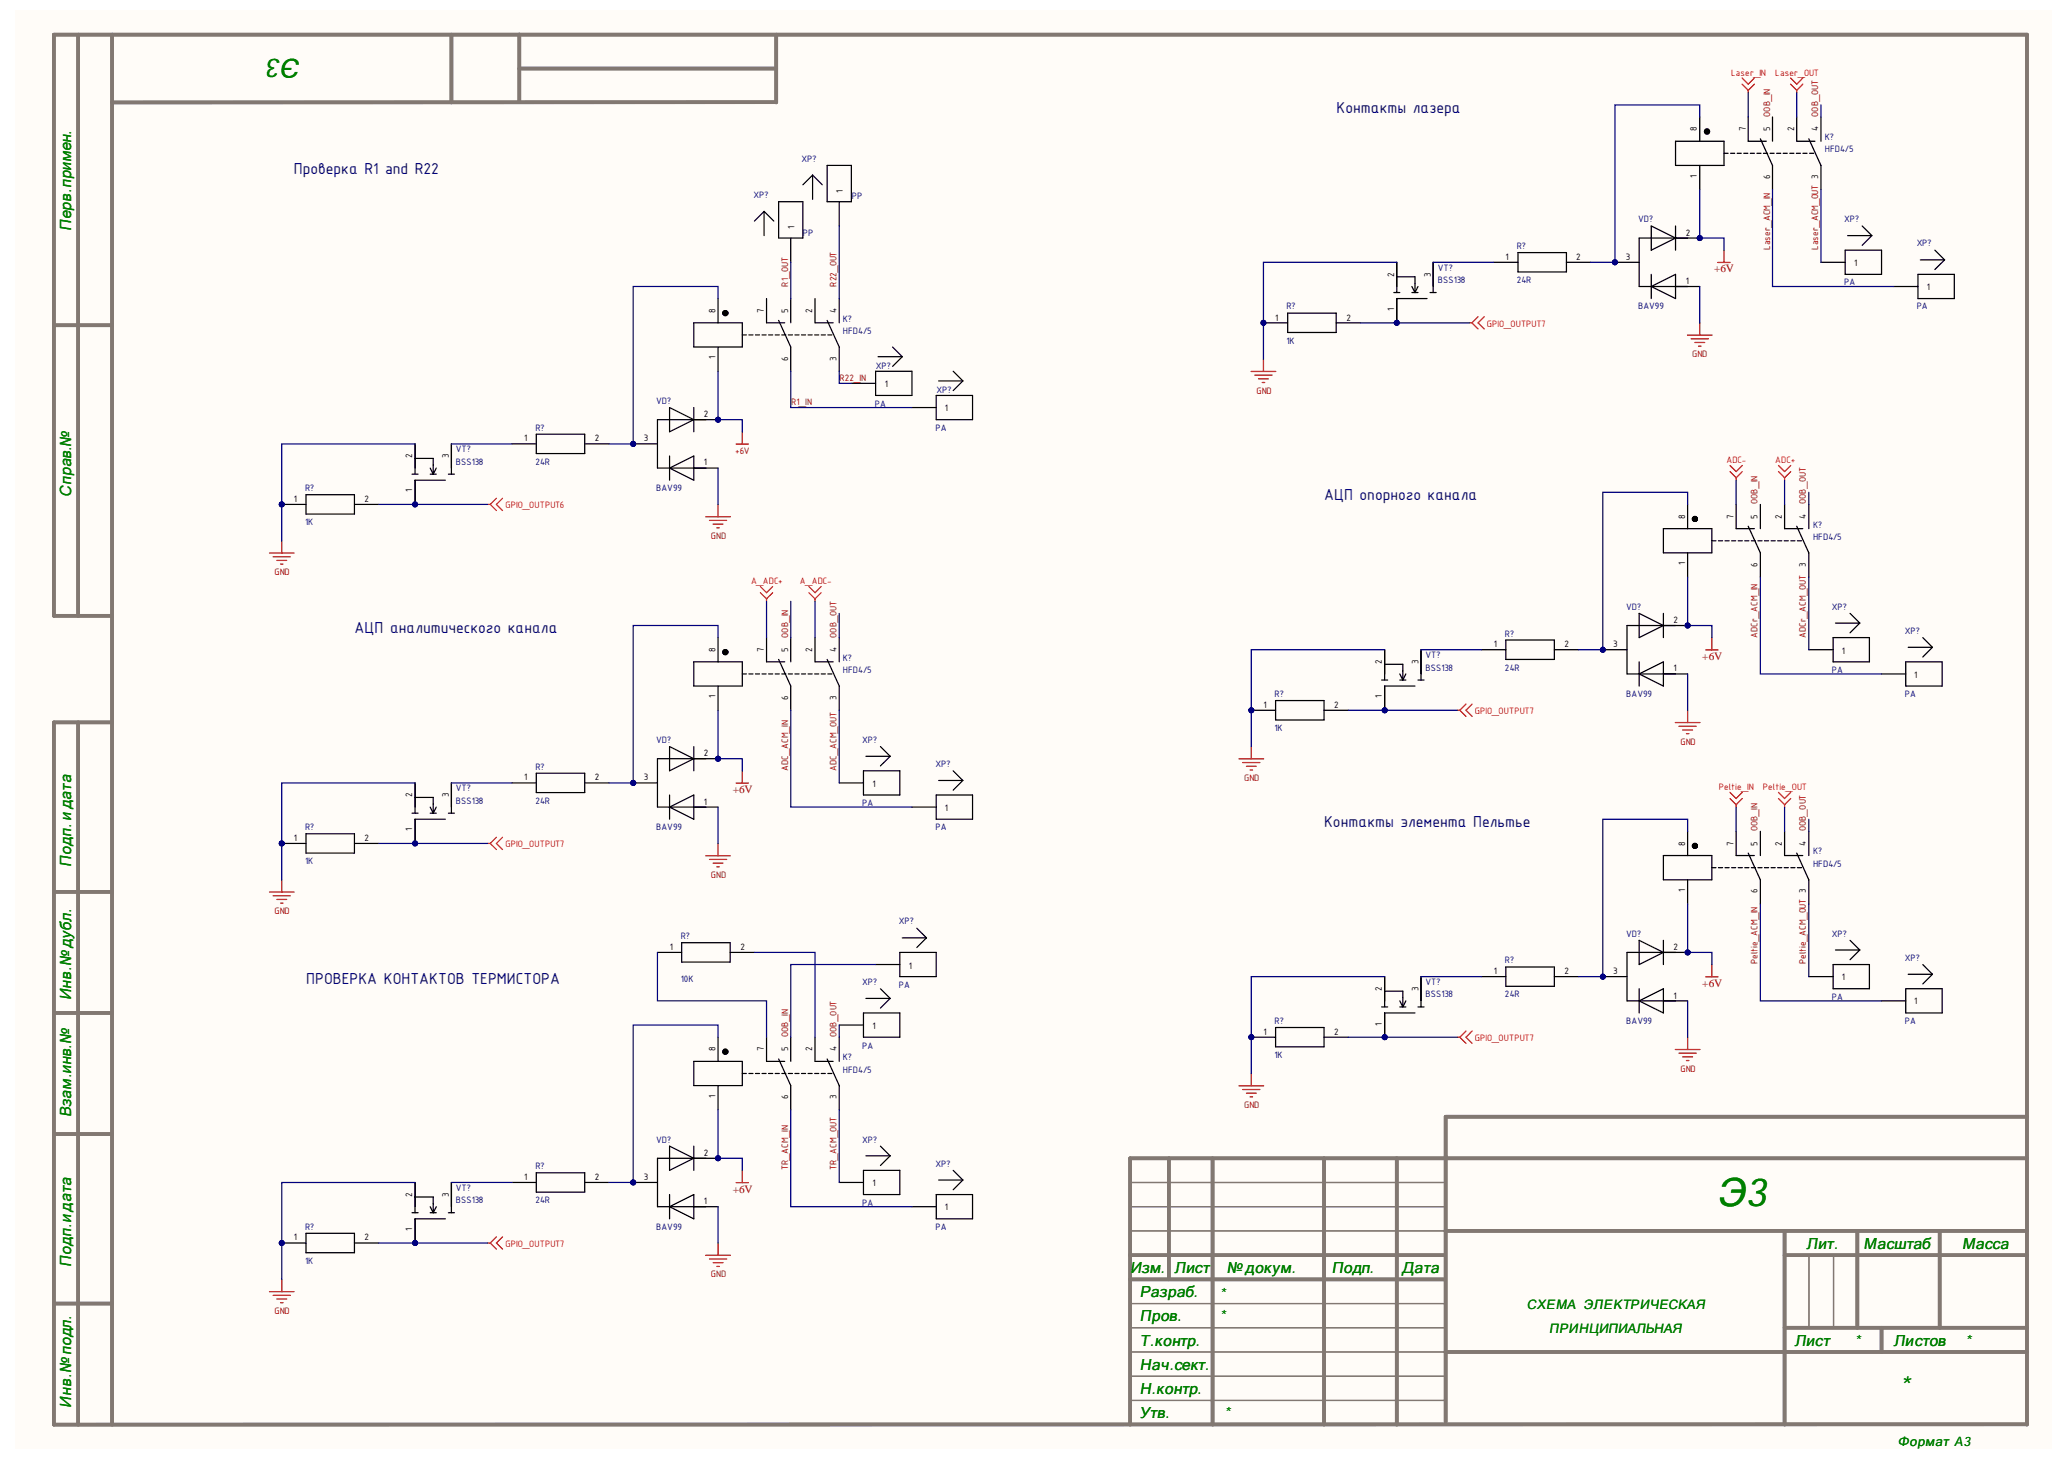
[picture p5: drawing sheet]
<svg xmlns="http://www.w3.org/2000/svg" width="297mm" height="210mm" viewBox="0 0 297 210" stroke-linecap="round" stroke-linejoin="round" font-family="sans-serif">
<g fill="#fffcf8">
<path d="M2.2 1.5h292.3v206.5h-292.3z" fill-rule="evenodd"/>
<path d="M2.2 1.5h292.3v206.5h-292.3z" fill-rule="evenodd"/>
</g>
<g fill="none" stroke="#827872" stroke-width=".53">
<path d="M11.2 5v83.4M16.1 5v199.5M64.8 5v9.7M74.6 5v9.7M74.6 9.8h36.8M111.4 14.7h-95.3M111.4 5v9.7M7.7 46.7h8.4M16.1 88.4h-8.4v-83.4h283.3v199.5M11.2 103.7v100.8M16.1 103.7h-8.4v100.8h283.3M7.7 128h8.4"/>
<path d="M7.7 145.4h8.4M7.7 162.8h8.4M167.8 166.3v17.4M174.1 166.3v38.2M190.1 166.3v38.2M200.5 166.3v38.2M207.5 176.7h83.5M256.2 176.7v27.8M266.6 176.7v13.9M278.5 176.7v13.9M291 160.3h-83.4v43.8M291 166.3h-128.8v38.2"/>
<path d="M7.7 187.2h8.4M162.2 183.7h45.3M162.2 180.2h45.3M207.5 194.1h83.5M256.2 180.2h34.8M256.2 190.6h34.8M270.1 190.6v3.5"/>
</g>
<path d="M162.2 176.7h45.3M162.2 169.8h45.3M162.2 173.2h45.3M162.2 197.6h45.3M162.2 190.6h45.3M162.2 194.1h45.3M162.2 187.2h45.3M259.7 180.2v10.4M263.2 180.2v10.4M162.2 201.1h45.3" fill="none" stroke="#827872" stroke-width=".18"/>
<g fill="none" stroke="#000" stroke-width=".17">
<path d="M96.1 58.5l3.5 1.8-3.5 1.7zM99.6 46.3h7v3.5h-7zM99.6 58.5v3.5M103.1 42.9v3.4M103.1 49.8v3.5M106.6 48.1h.6M107.5 48.1h.6M108.5 48.1h.5M109.4 48.1h.6M110 42.9v3.4h2.7M110.3 48.1h.6M111.3 48.1h.6"/>
<path d="M111.8 46l1.7 3.8M113.5 42.9v3.4M115.1 48.1h.6M116 48.1h.6M117 48.1h.5M117 42.9v3.4h2.6M117.9 48.1h.6M118.7 46l1.8 3.8v3.5M118.8 48.1h.6M120.5 42.9v3.4M59.6 68.9h4.3M59.6 63.7v4.4"/>
<path d="M59.6 65.8h2.6v2.3M61.8 68.1h.8M61.8 67.2l.4 .9M62.6 67.2l-.4 .9M64.4 68.1h.8M64.8 63.7v4.4M90.9 63.7h3.5M96.1 67.2l3.5-1.7v3.4zM96.1 65.5v3.4M103.1 60.3h-8.7v6.9h8.7"/>
</g>
<circle cx="104.1" cy="45" r=".18" fill="none" stroke="#000" stroke-width=".53"/>
<circle cx="40.4" cy="72.4" r=".35" fill="#000080"/>
<circle cx="40.4" cy="72.4" r=".35" fill="none" stroke="#000080" stroke-width=".14"/>
<path d="M40.4 72.4h3.5M43.9 71h7v2.8h-7z" fill="none" stroke="#000" stroke-width=".17"/>
<circle cx="40.4" cy="72.4" r=".35" fill="#000080"/>
<circle cx="40.4" cy="72.4" r=".35" fill="none" stroke="#000080" stroke-width=".14"/>
<g fill="none" stroke="#000" stroke-width=".17">
<path d="M50.9 72.4h3.5M73.5 63.7h3.5M77 62.3h7v2.8h-7zM84 63.7h3.4M99.6 95h7v3.5h-7zM103.1 91.5v3.5M103.1 98.5v3.5M106.6 96.8h.6M107.5 96.8h.6M108.5 96.8h.5M109.4 96.8h.6M110 91.5v3.5h2.7"/>
<path d="M110.3 96.8h.6M111.3 96.8h.6M111.8 94.7l1.7 3.8M113.5 91.5v3.5M115.1 96.8h.6M116 96.8h.6M117 96.8h.5M117 91.5v3.5h2.6M117.9 96.8h.6M118.7 94.7l1.8 3.8v3.5M118.8 96.8h.6M120.5 91.5v3.5"/>
<path d="M59.6 117.6h4.3M59.6 112.4v4.3M59.6 114.5h2.6v2.2M61.8 116.7h.8M61.8 115.9l.4 .8M62.6 115.9l-.4 .8M64.4 116.7h.8M64.8 112.4v4.3M90.9 112.4h3.5M96.1 115.9l3.5-1.8v3.5zM96.1 107.2l3.5 1.7-3.5 1.8zM96.1 114.1v3.5"/>
<path d="M99.6 107.2v3.5M103.1 108.9h-8.7v7h8.7"/>
</g>
<path d="M38.7 79.4h3.5M39.2 79.9h2.5M40.4 77.6v1.8M101.3 74.2h3.6M101.9 74.7h2.4M102.4 75.2h1.4M102.9 75.8h.4M103.1 72.4v1.8M39.7 80.5h1.5M40.3 81h.3" fill="none" stroke="#800000" stroke-width=".17"/>
<circle cx="104.1" cy="93.6" r=".18" fill="none" stroke="#000" stroke-width=".53"/>
<circle cx="40.4" cy="121.1" r=".35" fill="#000080"/>
<circle cx="40.4" cy="121.1" r=".35" fill="none" stroke="#000080" stroke-width=".14"/>
<path d="M43.9 119.7h7v2.8h-7zM40.4 121.1h3.5" fill="none" stroke="#000" stroke-width=".17"/>
<circle cx="40.4" cy="121.1" r=".35" fill="#000080"/>
<circle cx="40.4" cy="121.1" r=".35" fill="none" stroke="#000080" stroke-width=".14"/>
<g fill="none" stroke="#000" stroke-width=".17">
<path d="M109.7 30.4l1.4 1.3M109.7 30.4l-1.4 1.3M109.7 30.4v3.4M111.8 29h3.5v5.2h-3.5zM113.5 34.2v3.5M116.7 25.1l1.4 1.4M116.7 25.1l-1.4 1.4M116.7 25.1v3.5M118.7 23.7h3.5v5.3h-3.5zM120.5 29v3.4M122.2 55h3.5M125.7 53.3h5.2v3.5h-5.2z"/>
<path d="M126.1 51.2h3.4M128.1 49.8l1.4 1.4M129.5 51.2l-1.4 1.4M130.9 58.5h3.5M134.4 56.8h5.2v3.5h-5.2zM134.8 54.7h3.4M136.8 53.3l1.4 1.4M138.2 54.7l-1.4 1.4M73.5 112.4h3.5M77 111h7v2.8h-7zM84 112.4h3.4M120.5 112.4h3.5"/>
<path d="M124 110.7h5.2v3.4h-5.2zM124.3 108.6h3.5M126.4 107.2l1.4 1.4M127.8 108.6l-1.4 1.4M130.9 115.9h3.5M134.4 114.1h5.2v3.5h-5.2zM134.8 112.1h3.4M136.8 110.7l1.4 1.4M138.2 112.1l-1.4 1.3M50.9 121.1h3.5M99.6 152.4h7v3.5h-7zM103.1 148.9v3.5"/>
<path d="M103.1 155.9v3.4M106.6 154.1h.6M107.5 154.1h.6M108.5 154.1h.5M109.4 154.1h.6M110 148.9v3.5h2.7M110.3 154.1h.6M111.3 154.1h.6M111.8 152l1.7 3.9M113.5 148.9v3.5M115.1 154.1h.6M116 154.1h.6"/>
<path d="M117 154.1h.5M117 148.9v3.5h2.6M117.9 154.1h.6M118.7 152l1.8 3.9v3.4M118.8 154.1h.6M120.5 148.9v3.5"/>
</g>
<g fill="none" stroke="#800000" stroke-width=".17">
<path d="M105.7 63.8h1.8M106.6 62v1.8M105.7 112.4h1.8M106.6 110.7v1.7M38.7 128.1h3.5M39.2 128.6h2.5M39.7 129.1h1.5M40.3 129.7h.3M40.4 126.3v1.8M101.3 122.9h3.6M101.9 123.4h2.4M102.4 123.9h1.4"/>
<path d="M102.9 124.5h.4M103.1 121.1v1.8"/>
</g>
<path d="M70 72.4h.4M70.4 72.4l.9 .9M71.3 71.5l-.9 .9M72.1 71.5l-.8 .9 .8 .9M70 121.1h.4M70.4 121.1l.9 .9M71.3 120.2l-.9 .9M72.1 120.2l-.8 .9 .8 .9" fill="none" stroke="#f00" stroke-width=".17"/>
<circle cx="104.1" cy="151" r=".18" fill="none" stroke="#000" stroke-width=".53"/>
<circle cx="103.1" cy="166.3" r=".35" fill="#000080"/>
<circle cx="103.1" cy="166.3" r=".35" fill="none" stroke="#000080" stroke-width=".14"/>
<circle cx="90.9" cy="169.8" r=".35" fill="#000080"/>
<circle cx="90.9" cy="169.8" r=".35" fill="none" stroke="#000080" stroke-width=".14"/>
<path d="M94.4 166.3v6.9h8.7M96.1 173.2l3.5-1.7v3.5zM96.1 171.5v3.5" fill="none" stroke="#000" stroke-width=".18"/>
<path d="M94.4 166.3h8.7M96.1 164.6l3.5 1.7-3.5 1.7zM99.6 164.6v3.4" fill="none" stroke="#000" stroke-width=".17"/>
<circle cx="103.1" cy="166.3" r=".35" fill="#000080"/>
<circle cx="103.1" cy="166.3" r=".35" fill="none" stroke="#000080" stroke-width=".14"/>
<path d="M90.9 169.8h3.5" fill="none" stroke="#000" stroke-width=".17"/>
<circle cx="90.9" cy="169.8" r=".35" fill="#000080"/>
<circle cx="90.9" cy="169.8" r=".35" fill="none" stroke="#000080" stroke-width=".14"/>
<g fill="none" stroke="#000" stroke-width=".18">
<path d="M244 16.8v3.5M251 16.8v3.5h2.6M252.7 19.9l1.8 3.9M254.5 16.8v3.5M258 16.8v3.5h2.6M259.7 19.9l1.7 3.9v3.4M261.4 16.8v3.5M240.6 20.3h6.9v3.5h-6.9zM244 23.8v3.4M247.5 22h.6M248.4 22h.6M249.4 22h.6"/>
<path d="M250.3 22h.6M251.3 22h.6M252.2 22h.6M256 22h.6M257 22h.5M257.9 22h.6M258.8 22h.6M259.8 22h.6M40.5 178.5h3.4M43.9 177.1h7v2.8h-7zM50.9 178.5h3.5M59.6 175h4.3"/>
<path d="M59.6 169.8v4.3M61.8 174.1h.8M61.8 173.2l.4 .9M62.2 171.9v2.2M62.6 173.2l-.4 .9M64.4 174.1h.8M64.8 169.8v4.3M130.9 173.2h3.5M134.4 171.5v3.5h5.2v-3.5"/>
</g>
<g fill="none" stroke="#000" stroke-width=".17">
<path d="M94.4 136.7h3.5M97.9 135.4h6.9v2.7h-6.9zM104.8 136.7h3.5M125.7 138.5h3.5M129.2 136.7h5.2v3.5h-5.2zM129.5 134.7h3.5M131.6 133.3l1.4 1.4M133 134.7l-1.4 1.3M120.5 147.2h3.5M124 145.4h5.2v3.5h-5.2zM124.3 143.3h3.5M126.4 142l1.4 1.3"/>
<path d="M127.8 143.3l-1.4 1.4M59.6 171.9h2.6M73.5 169.8h3.5M77 168.4h7v2.8h-7zM84 169.8h3.4M120.5 169.8h3.5M124 168h5.2v3.5h-5.2zM124.3 165.9h3.5M126.4 164.6l1.4 1.3M127.8 165.9l-1.4 1.4M134.4 171.5h5.2M134.8 169.4h3.4"/>
<path d="M136.8 168l1.4 1.4M138.2 169.4l-1.4 1.4"/>
</g>
<path d="M103.1 178.5v1.7M38.7 185.4h3.5M39.2 186h2.5M39.7 186.5h1.5M40.3 187h.3M40.5 183.7v1.7M101.3 180.2h3.6M101.9 180.8h2.4M102.4 181.3h1.4M102.9 181.8h.4" fill="none" stroke="#800000" stroke-width=".18"/>
<path d="M70 178.5h.4M70.4 178.5l.9 .8M71.3 177.6l-.9 .9M72.2 177.6l-.9 .9 .9 .8" fill="none" stroke="#f00" stroke-width=".18"/>
<path d="M105.7 169.8h1.8M106.6 168v1.8" fill="none" stroke="#800000" stroke-width=".17"/>
<g fill="none" stroke="#000" stroke-width=".53">
<path d="M244.9 18.8h.3v.2h-.3z"/>
<circle cx="245.1" cy="18.9" r=".18"/>
</g>
<circle cx="244" cy="34.2" r=".35" fill="#000080"/>
<circle cx="244" cy="34.2" r=".35" fill="none" stroke="#000080" stroke-width=".14"/>
<path d="M237.1 32.4l3.5 1.8-3.5 1.7zM237.1 39.4v3.5M240.6 32.4v3.5M244 34.2h-8.7v6.9h8.7M237.1 41.1l3.5-1.7v3.5z" fill="none" stroke="#000" stroke-width=".18"/>
<circle cx="244" cy="34.2" r=".35" fill="#000080"/>
<circle cx="244" cy="34.2" r=".35" fill="none" stroke="#000080" stroke-width=".14"/>
<g fill="none" stroke="#000" stroke-width=".18">
<path d="M200.5 37.7v4.3M200.5 39.7h2.6v2.3M205.8 37.7v4.3M214.5 37.7h3.4M217.9 36.3h7v2.7h-7zM224.9 37.7h3.5M231.9 37.7h3.4M261.4 37.7h3.5M264.9 35.9h5.2v3.5h-5.2zM265.3 33.8h3.4M267.3 32.4l1.4 1.4M268.7 33.8l-1.4 1.4"/>
<path d="M275.3 39.4h5.3v3.5h-5.3zM275.7 37.3h3.5M277.8 35.9l1.4 1.4M279.2 37.3l-1.4 1.4M181.4 46.4h3.5M184.9 45h6.9v2.7h-6.9zM191.8 46.4h3.5M200.5 42.9h4.4M202.7 42h.9M202.7 41.1l.4 .9M203.6 41.1l-.5 .9M205.3 42h.9"/>
<path d="M271.9 41.1h3.4M238.8 75.9h7v3.5h-7zM242.3 72.4v3.5M242.3 79.4v3.4M245.8 77.6h.6M246.7 77.6h.6M247.7 77.6h.5M248.6 77.6h.6M249.3 72.4v3.5h2.6M249.5 77.6h.6M250.5 77.6h.6M251 75.6l1.7 3.8"/>
<path d="M252.7 72.4v3.5M254.3 77.6h.6M255.2 77.6h.6M256.2 77.6h.5M256.2 72.4v3.5h2.6M257.1 77.6h.6M258 75.6l1.7 3.8v3.4M258 77.6h.6M259.7 72.4v3.5"/>
</g>
<path d="M246.6 37.7h1.8M247.5 35.9v1.8M179.6 53.3h3.6M180.2 53.9h2.4M180.7 54.4h1.4M181.2 54.9h.4M181.4 51.6v1.7M242.3 48.1h3.5M242.8 48.6h2.5M243.3 49.2h1.4M243.8 49.7h.4M244 46.4v1.7" fill="none" stroke="#800000" stroke-width=".18"/>
<g fill="none" stroke="#f00" stroke-width=".18">
<path d="M250.1 11.2l.9 .9 .9-.9M250.1 12.1l.9 .9M251 13v.3M251.9 12.1l-.9 .9M257.1 11.2l.9 .9 .8-.9M257.1 12.1l.9 .9M258 13v.3M258.8 12.1l-.8 .9M211 46.4h.3M211.3 46.4l.9 .8M212.2 45.5l-.9 .9M213.1 45.5l-.9 .9 .9 .8"/>
<path d="M248.4 113.8l.9 .8 .8-.8M248.4 114.6l.9 .9M249.3 115.5v.4M250.1 114.6l-.8 .9M255.3 113.8l.9 .8 .9-.8M255.3 114.6l.9 .9M256.2 115.5v.4M257.1 114.6l-.9 .9"/>
</g>
<circle cx="243.3" cy="74.5" r=".18" fill="none" stroke="#000" stroke-width=".53"/>
<circle cx="230.1" cy="93.3" r=".35" fill="#000080"/>
<circle cx="230.1" cy="93.3" r=".35" fill="none" stroke="#000080" stroke-width=".14"/>
<path d="M230.1 93.3h3.5M235.3 96.8l3.5-1.8v3.5zM235.3 88.1l3.5 1.7-3.5 1.7zM235.3 95v3.5M238.8 88.1v3.4M242.3 89.8h-8.7v7h8.7" fill="none" stroke="#000" stroke-width=".18"/>
<circle cx="230.1" cy="93.3" r=".35" fill="#000080"/>
<circle cx="230.1" cy="93.3" r=".35" fill="none" stroke="#000080" stroke-width=".14"/>
<g fill="none" stroke="#000" stroke-width=".18">
<path d="M198.8 98.5h4.3M198.8 93.3v4.3M198.8 95.4h2.6v2.2M201 97.6h.8M201 96.8l.4 .8M201.8 96.8l-.4 .8M203.6 97.6h.8M204 93.3v4.3M212.7 93.3h3.5M216.2 91.9h7v2.8h-7zM223.2 93.3h3.4M259.7 93.3h3.5"/>
<path d="M263.2 91.5h5.2v3.5h-5.2zM263.5 89.5h3.5M265.6 88.1l1.4 1.4M267 89.5l-1.4 1.4M270.1 96.8h3.5M273.6 95h5.2v3.5h-5.2zM274 92.9h3.4M276 91.5l1.4 1.4M277.4 92.9l-1.4 1.4M179.6 102h3.5M183.1 100.6h7v2.8h-7zM190.1 102h3.5"/>
<path d="M242.3 119.4v3.4M249.3 119.4v3.4h2.6M252.7 119.4v3.4M256.2 119.4v3.4h2.6M259.7 119.4v3.4M235.3 135l3.5 1.7-3.5 1.8zM238.8 122.8h7v3.5h-7zM238.8 135v3.5M242.3 126.3v3.5M242.3 136.7h-8.7v7h8.7M245.8 124.6h.6M246.7 124.6h.6"/>
<path d="M247.7 124.6h.5M248.6 124.6h.6M249.5 124.6h.6M250.5 124.6h.6M251 122.5l1.7 3.8M254.3 124.6h.6M255.2 124.6h.6M256.2 124.6h.5M257.1 124.6h.6M258 122.5l1.7 3.8v3.5M258 124.6h.6M198.8 140.2v4.4"/>
<path d="M198.8 142.3h2.6v2.3M198.8 145.4h4.3M201 144.6h.8M201 143.7l.4 .9M201.8 143.7l-.4 .9M203.6 144.6h.8M204 140.2v4.4M230.1 140.2h3.5M235.3 143.7l3.5-1.7v3.4zM235.3 142v3.4"/>
</g>
<path d="M244.9 93.3h1.8M245.8 91.5v1.8M177.9 109h3.5M178.4 109.5h2.5M178.9 110h1.5M179.5 110.6h.3M179.6 107.2v1.8M240.5 103.7h3.6M241 104.3h2.5M241.6 104.8h1.4M242.1 105.3h.4M242.3 102v1.7" fill="none" stroke="#800000" stroke-width=".18"/>
<path d="M248.4 66.8l.9 .9 .8-.9M248.4 67.7l.9 .9M249.3 68.6v.4M250.1 67.7l-.8 .9M255.3 66.8l.9 .9 .9-.9M255.3 67.7l.9 .9M256.2 68.6v.4M257.1 67.7l-.9 .9M209.2 102h.4M209.6 102l.9 .9M210.5 101.1l-.9 .9M211.3 101.1l-.8 .9 .8 .9" fill="none" stroke="#f00" stroke-width=".18"/>
<circle cx="243.3" cy="121.4" r=".18" fill="none" stroke="#000" stroke-width=".53"/>
<circle cx="179.6" cy="148.9" r=".35" fill="#000080"/>
<circle cx="179.6" cy="148.9" r=".35" fill="none" stroke="#000080" stroke-width=".14"/>
<path d="M179.6 148.9h3.5M183.1 147.5h7v2.8h-7z" fill="none" stroke="#000" stroke-width=".18"/>
<circle cx="179.6" cy="148.9" r=".35" fill="#000080"/>
<circle cx="179.6" cy="148.9" r=".35" fill="none" stroke="#000080" stroke-width=".14"/>
<g fill="none" stroke="#000" stroke-width=".18">
<path d="M216.2 138.8h7v2.8h-7zM263.2 138.5h5.2v3.5h-5.2zM263.5 136.4h3.5M265.6 135l1.4 1.4M267 136.4l-1.4 1.4M274 139.9h3.4M276 138.5l1.4 1.4M277.4 139.9l-1.4 1.4M190.1 148.9h3.5M212.7 140.2h3.5M223.2 140.2h3.4M259.7 140.2h3.5"/>
<path d="M270.1 143.7h3.5M273.6 142h5.2v3.4h-5.2z"/>
</g>
<path d="M245.8 138.5v1.7M177.9 155.9h3.5M178.4 156.4h2.5M178.9 157h1.5M179.5 157.5h.3M179.6 154.1v1.8M240.5 150.7h3.6M241 151.2h2.5M241.6 151.7h1.4M242.1 152.3h.4M242.3 148.9v1.8M244.9 140.2h1.8" fill="none" stroke="#800000" stroke-width=".18"/>
<path d="M209.2 148.9h.4M209.6 148.9l.9 .9M210.5 148l-.9 .9M211.3 148l-.8 .9 .8 .9" fill="none" stroke="#f00" stroke-width=".18"/>
<path d="M109.2 84.2l.8 .9 .9-.9M109.2 85.1l.8 .9M110 86v.3M110.9 85.1l-.9 .9M116.1 84.2l.9 .9 .9-.9M116.1 85.1l.9 .9M117 86v.3M117.9 85.1l-.9 .9" fill="none" stroke="#f00" stroke-width=".17"/>
<path d="M261.4 15.1v1.7M59.6 169.8h-19.1v13.9" fill="none" stroke="#000080" stroke-width=".18"/>
<path d="M59.6 112.4h-19.2v13.9" fill="none" stroke="#000080" stroke-width=".17"/>
<circle cx="40.4" cy="121.1" r=".35" fill="#000080"/>
<circle cx="40.4" cy="121.1" r=".35" fill="none" stroke="#000080" stroke-width=".14"/>
<path d="M59.6 63.7h-19.2v13.9" fill="none" stroke="#000080" stroke-width=".17"/>
<circle cx="40.4" cy="72.4" r=".35" fill="#000080"/>
<circle cx="40.4" cy="72.4" r=".35" fill="none" stroke="#000080" stroke-width=".14"/>
<path d="M54.4 178.5h15.6" fill="none" stroke="#000080" stroke-width=".18"/>
<path d="M54.4 72.4h15.6M64.8 63.7h8.7M64.8 112.4h8.7M54.4 121.1h15.6M103.1 148.9v-1.7h-12.2v22.6h-3.5M64.8 169.8h8.7" fill="none" stroke="#000080" stroke-width=".17"/>
<circle cx="90.9" cy="169.8" r=".35" fill="#000080"/>
<circle cx="90.9" cy="169.8" r=".35" fill="none" stroke="#000080" stroke-width=".14"/>
<path d="M103.1 42.9v-1.8h-12.2v22.6h-3.5M103.1 91.5v-1.7h-12.2v22.6h-3.5M94.4 136.7v7h15.6v5.2M103.1 159.3v7h3.5v1.7" fill="none" stroke="#000080" stroke-width=".17"/>
<circle cx="103.1" cy="166.3" r=".35" fill="#000080"/>
<circle cx="103.1" cy="166.3" r=".35" fill="none" stroke="#000080" stroke-width=".14"/>
<path d="M103.1 53.3v7h3.5v1.7M113.5 53.3v5.2h17.4M120.5 53.3v1.7h1.7M103.1 102v6.9h3.5v1.8M113.5 102v13.9h17.4M108.3 136.7h8.7v12.2M125.7 138.5h-12.2v10.4" fill="none" stroke="#000080" stroke-width=".17"/>
<path d="M113.5 159.3v13.9h17.4M198.8 140.2h-19.2v13.9" fill="none" stroke="#000080" stroke-width=".18"/>
<circle cx="179.6" cy="148.9" r=".35" fill="#000080"/>
<circle cx="179.6" cy="148.9" r=".35" fill="none" stroke="#000080" stroke-width=".14"/>
<path d="M200.5 37.7h-19.1v13.9M205.8 37.7h8.7M195.3 46.4h15.7M242.3 72.4v-1.7h-12.2v22.6h-3.5M198.8 93.3h-19.2v13.9M204 93.3h8.7M193.6 102h15.6M242.3 119.4v-1.8h-12.2v22.6h-3.5M193.6 148.9h15.6M204 140.2h8.7" fill="none" stroke="#000080" stroke-width=".18"/>
<circle cx="230.1" cy="93.3" r=".35" fill="#000080"/>
<circle cx="230.1" cy="93.3" r=".35" fill="none" stroke="#000080" stroke-width=".14"/>
<path d="M244 16.8v-1.7h-12.1v22.6h-3.5M244 27.2v7h3.5v1.7M242.3 82.8v7h3.5v1.7M242.3 129.8v6.9h3.5v1.8" fill="none" stroke="#000080" stroke-width=".18"/>
<circle cx="244" cy="34.2" r=".35" fill="#000080"/>
<circle cx="244" cy="34.2" r=".35" fill="none" stroke="#000080" stroke-width=".14"/>
<g fill="none" stroke="#000080" stroke-width=".18">
<path d="M251 13.3v3.5M258 13.3v3.5M254.5 27.2v13.9h17.4M261.4 27.2v10.5M244 41.1v5.3M249.3 69v3.4M256.2 69v3.4M259.7 70.7v1.7M242.3 96.8v5.2M252.7 82.8v14h17.4M259.7 82.8v10.5M249.3 115.9v3.5"/>
<path d="M256.2 115.9v3.5M259.7 117.6v1.8M252.7 129.8v13.9h17.4M259.7 129.8v10.4M242.3 143.7v5.2M103.1 173.2v5.3"/>
</g>
<path d="M113.5 37.7v5.2M120.5 32.4v10.5M103.1 67.2v5.2M110 86.3v5.2M113.5 86.3v5.2M117 86.3v5.2M120.5 88.1v3.4M103.1 115.9v5.2M120.5 102v10.4M120.5 147.2v1.7M120.5 159.3v10.5" fill="none" stroke="#000080" stroke-width=".17"/>
<text font-size="5.6" fill="#008000" x="246.5" y="173.2">Э3</text>
<g font-size="4.2">
<text x="254" y="26.2">PIÊ?06</text>
<text x="252.2" y="82">PIÊ?06</text>
<text x="112.9" y="101.4">PIÊ?06</text>
<text x="252.2" y="128.9">PIÊ?06</text>
<text x="112.9" y="158.5">PIÊ?06</text>
</g>
<g font-size="4.2" fill="#000080">
<text x="200" y="45.6">PIVT?01</text>
<text x="58.9" y="71.7">PIVT?01</text>
<text x="198.3" y="101.4">PIVT?01</text>
<text x="58.9" y="120.4">PIVT?01</text>
<text x="198.3" y="148.3">PIVT?01</text>
</g>
<text font-size="3.9" x="112.9" y="52.4">PIÊ?06</text>
<text font-size="3.9" fill="#000080" x="58.9" y="177.7">PIVT?01</text>
<g font-size="3.8" fill="#008000">
<text x="43.2" y="8.5" transform="rotate(-180 43.2 8.5)">Э3</text>
<text x="272.8" y="200.3">*</text>
</g>
<g font-size="2.5" fill="#000080">
<text x="191.9" y="16.2">Контакты лазера</text>
<text x="42.2" y="24.9">Проверка R1 and R22</text>
<text x="190.1" y="71.8">АЦП опорного канала</text>
<text x="50.9" y="90.9">АЦП аналитического канала</text>
<text x="190.1" y="118.8">Контакты элемента Пельтье</text>
<text x="44" y="141.3">ПРОВЕРКА КОНТАКТОВ ТЕРМИСТОРА</text>
</g>
<g font-size="2.2" fill="#008000">
<text x="10.2" y="33.2" transform="rotate(-90 10.2 33.2)">Перв.примен.</text>
<text x="10.2" y="71.3" transform="rotate(-90 10.2 71.3)">Справ.№</text>
<text x="10.2" y="124.4" transform="rotate(-90 10.2 124.4)">Подп. и дата</text>
<text x="10.2" y="143.6" transform="rotate(-90 10.2 143.6)">Инв.№ дубл.</text>
<text x="10.2" y="160.4" transform="rotate(-90 10.2 160.4)">Взам.инв.№</text>
<text x="259.4" y="179.3">Лит.</text>
<text x="267.6" y="179.3">Масштаб</text>
<text x="281.7" y="179.3">Масса</text>
<text x="10.2" y="181.9" transform="rotate(-90 10.2 181.9)">Подп.и дата</text>
<text x="162.3" y="182.7">Изм.</text>
<text x="168.6" y="182.7">Лист</text>
<text x="176.1" y="182.7">№ докум.</text>
<text x="191.2" y="182.7">Подп.</text>
<text x="201.3" y="182.7">Дата</text>
<text x="163.6" y="186.2">Разраб.</text>
<text x="163.6" y="189.7">Пров.</text>
<text x="175.1" y="186.5">*</text>
<text x="175.1" y="189.7">*</text>
<text x="163.6" y="193.2">Т.контр.</text>
<text x="163.6" y="196.7">Нач.сект.</text>
<text x="257.7" y="193.2">Лист</text>
<text x="266.3" y="193.3">*</text>
<text x="271.9" y="193.2">Листов</text>
<text x="282.2" y="193.3">*</text>
<text x="10.2" y="202.1" transform="rotate(-90 10.2 202.1)">Инв.№ подл.</text>
<text x="163.6" y="203.6">Утв.</text>
<text x="163.6" y="200.1">Н.контр.</text>
<text x="175.8" y="203.6">*</text>
</g>
<g font-size="1.9" fill="#008000">
<text x="219.2" y="188">СХЕМА ЭЛЕКТРИЧЕСКАЯ</text>
<text x="222.4" y="191.4">ПРИНЦИПИАЛЬНАЯ</text>
<text x="272.5" y="207.7">Формат A3</text>
</g>
<g font-size="1.6" fill="#800000">
<text x="246.1" y="39.1">+6V</text>
<text x="244.4" y="94.8">+6V</text>
<text x="105.2" y="113.9">+6V</text>
<text x="244.4" y="141.7">+6V</text>
<text x="105.2" y="171.2">+6V</text>
</g>
<g font-size="1.4" fill="#f00">
<text x="248.5" y="10.9">Laser_IN</text>
<text x="254.9" y="10.9">Laser_OUT</text>
<text x="213.4" y="46.9">GPIO_OUTPUT7</text>
<text x="247.9" y="66.5">ADC-</text>
<text x="254.9" y="66.5">ADC+</text>
<text x="72.6" y="73">GPIO_OUTPUT6</text>
<text x="107.8" y="83.9">A_ADC+</text>
<text x="114.8" y="83.9">A_ADC-</text>
<text x="211.7" y="102.5">GPIO_OUTPUT7</text>
<text x="246.8" y="113.5">Peltie_IN</text>
<text x="253.1" y="113.5">Peltie_OUT</text>
<text x="72.6" y="121.6">GPIO_OUTPUT7</text>
<text x="211.7" y="149.4">GPIO_OUTPUT7</text>
<text x="72.6" y="179">GPIO_OUTPUT7</text>
</g>
<g font-size="1.4" fill="#800000">
<text x="254.1" y="16.8" transform="rotate(-90 254.1 16.8)">OOB_IN</text>
<text x="261" y="16.8" transform="rotate(-90 261 16.8)">OOB_OUT</text>
<text x="254.1" y="35.9" transform="rotate(-90 254.1 35.9)">Laser_ACM_IN</text>
<text x="261" y="35.9" transform="rotate(-90 261 35.9)">Laser_ACM_OUT 3</text>
<text x="113.1" y="41.1" transform="rotate(-90 113.1 41.1)">R1_OUT</text>
<text x="120.1" y="41.1" transform="rotate(-90 120.1 41.1)">R22_OUT</text>
<text x="243" y="51.3">GND</text>
<text x="113.6" y="58.2">R1_IN</text>
<text x="120.5" y="54.7">R22_IN</text>
<text x="180.4" y="56.5">GND</text>
<text x="105.5" y="65.2">+6V</text>
<text x="102.1" y="77.4">GND</text>
<text x="252.3" y="72.4" transform="rotate(-90 252.3 72.4)">OOB_IN</text>
<text x="259.3" y="72.4" transform="rotate(-90 259.3 72.4)">OOB_OUT</text>
<text x="39.4" y="82.6">GND</text>
<text x="113.1" y="91.6" transform="rotate(-90 113.1 91.6)">OOB_IN</text>
<text x="120.1" y="91.6" transform="rotate(-90 120.1 91.6)">OOB_OUT</text>
<text x="252.3" y="91.6" transform="rotate(-90 252.3 91.6)">ADCr_ACM_IN</text>
<text x="259.3" y="91.6" transform="rotate(-90 259.3 91.6)">ADCr_ACM_OUT</text>
<text x="241.3" y="106.9">GND</text>
<text x="113.1" y="110.7" transform="rotate(-90 113.1 110.7)">ADC_ACM_IN</text>
<text x="120.1" y="110.7" transform="rotate(-90 120.1 110.7)">ADC_ACM_OUT</text>
<text x="178.6" y="112.1">GND</text>
<text x="252.3" y="119.4" transform="rotate(-90 252.3 119.4)">OOB_IN</text>
<text x="259.3" y="119.4" transform="rotate(-90 259.3 119.4)">OOB_OUT</text>
<text x="39.4" y="131.3">GND</text>
<text x="102.1" y="126">GND</text>
<text x="252.3" y="138.5" transform="rotate(-90 252.3 138.5)">Peltie_ACM_IN</text>
<text x="259.3" y="138.5" transform="rotate(-90 259.3 138.5)">Peltie_ACM_OUT 3</text>
<text x="113.1" y="148.9" transform="rotate(-90 113.1 148.9)">OOB_IN</text>
<text x="120.1" y="148.9" transform="rotate(-90 120.1 148.9)">OOB_OUT</text>
<text x="241.3" y="153.8">GND</text>
<text x="178.6" y="159.1">GND</text>
<text x="113.1" y="168" transform="rotate(-90 113.1 168)">TR_ACM_IN</text>
<text x="120.1" y="168" transform="rotate(-90 120.1 168)">TR_ACM_OUT</text>
<text x="102.1" y="183.4">GND</text>
<text x="39.4" y="188.6">GND</text>
</g>
<g font-size="1.4" fill="#000080">
<text x="115.1" y="23.2">XP?</text>
<text x="262" y="20.1">К?</text>
<text x="262" y="21.9">HFD4/5</text>
<text x="108.2" y="28.5">XP?</text>
<text x="122.3" y="28.6">PP</text>
<text x="115.3" y="33.9">PP</text>
<text x="217.8" y="35.7">R?</text>
<text x="235.2" y="31.9">VD?</text>
<text x="264.8" y="31.9">XP?</text>
<text x="275.2" y="35.4">XP?</text>
<text x="206.4" y="38.9">VT?</text>
<text x="206.4" y="40.6">BSS138</text>
<text x="217.8" y="40.6">24R</text>
<text x="264.8" y="41">PA</text>
<text x="121" y="46.2">К?</text>
<text x="121" y="48">HFD4/5</text>
<text x="184.7" y="44.4">R?</text>
<text x="235.2" y="44.4">BAV99</text>
<text x="275.2" y="44.4">PA</text>
<text x="125.7" y="53">XP?</text>
<text x="184.7" y="49.3">1K</text>
<text x="94.2" y="57.9">VD?</text>
<text x="125.6" y="58.4">PA</text>
<text x="134.5" y="56.4">XP?</text>
<text x="65.5" y="65">VT?</text>
<text x="76.9" y="61.8">R?</text>
<text x="134.3" y="61.8">PA</text>
<text x="43.8" y="70.5">R?</text>
<text x="65.5" y="66.7">BSS138</text>
<text x="76.9" y="66.7">24R</text>
<text x="94.2" y="70.5">BAV99</text>
<text x="43.8" y="75.4">1K</text>
<text x="260.3" y="75.8">К?</text>
<text x="260.3" y="77.5">HFD4/5</text>
<text x="233.5" y="87.5">VD?</text>
<text x="263" y="87.5">XP?</text>
<text x="121" y="94.9">К?</text>
<text x="204.6" y="94.5">VT?</text>
<text x="216.1" y="91.4">R?</text>
<text x="273.5" y="91">XP?</text>
<text x="121" y="96.6">HFD4/5</text>
<text x="183" y="100">R?</text>
<text x="204.6" y="96.3">BSS138</text>
<text x="216.1" y="96.3">24R</text>
<text x="233.5" y="100.1">BAV99</text>
<text x="263" y="96.6">PA</text>
<text x="273.5" y="100.1">PA</text>
<text x="94.2" y="106.7">VD?</text>
<text x="123.8" y="106.7">XP?</text>
<text x="183" y="104.9">1K</text>
<text x="65.5" y="113.6">VT?</text>
<text x="76.9" y="110.5">R?</text>
<text x="134.3" y="110.2">XP?</text>
<text x="43.8" y="119.2">R?</text>
<text x="65.5" y="115.4">BSS138</text>
<text x="76.9" y="115.4">24R</text>
<text x="94.2" y="119.2">BAV99</text>
<text x="123.8" y="115.7">PA</text>
<text x="134.3" y="119.2">PA</text>
<text x="43.8" y="124.1">1K</text>
<text x="260.3" y="122.7">К?</text>
<text x="260.3" y="124.4">HFD4/5</text>
<text x="97.8" y="134.8">R?</text>
<text x="129" y="132.7">XP?</text>
<text x="233.5" y="134.5">VD?</text>
<text x="263" y="134.5">XP?</text>
<text x="273.5" y="138">XP?</text>
<text x="97.8" y="141">10K</text>
<text x="123.8" y="141.4">XP?</text>
<text x="129" y="141.8">PA</text>
<text x="204.6" y="141.4">VT?</text>
<text x="204.6" y="143.2">BSS138</text>
<text x="216.1" y="138.3">R?</text>
<text x="216.1" y="143.2">24R</text>
<text x="263" y="143.5">PA</text>
<text x="183" y="147">R?</text>
<text x="233.5" y="147">BAV99</text>
<text x="273.5" y="147">PA</text>
<text x="121" y="152.2">К?</text>
<text x="121" y="154">HFD4/5</text>
<text x="123.8" y="150.5">PA</text>
<text x="183" y="151.9">1K</text>
<text x="76.9" y="167.9">R?</text>
<text x="94.2" y="164.1">VD?</text>
<text x="123.8" y="164.1">XP?</text>
<text x="134.3" y="167.5">XP?</text>
<text x="65.5" y="171">VT?</text>
<text x="65.5" y="172.8">BSS138</text>
<text x="76.9" y="172.8">24R</text>
<text x="123.8" y="173.1">PA</text>
<text x="43.8" y="176.6">R?</text>
<text x="94.2" y="176.6">BAV99</text>
<text x="134.3" y="176.6">PA</text>
<text x="43.8" y="181.5">1K</text>
</g>
<g font-size="1.4">
<text x="243.6" y="18.8" transform="rotate(-90 243.6 18.8)">8</text>
<text x="250.6" y="18.8" transform="rotate(-90 250.6 18.8)">7</text>
<text x="254.1" y="18.8" transform="rotate(-90 254.1 18.8)">5</text>
<text x="257.6" y="18.8" transform="rotate(-90 257.6 18.8)">2</text>
<text x="261" y="18.8" transform="rotate(-90 261 18.8)">4</text>
<text x="121" y="27.7" transform="rotate(-90 121 27.7)">1</text>
<text x="243.6" y="25.5" transform="rotate(-90 243.6 25.5)">1</text>
<text x="254.1" y="25.7" transform="rotate(-90 254.1 25.7)">6</text>
<text x="114.1" y="32.9" transform="rotate(-90 114.1 32.9)">1</text>
<text x="242" y="33.9">2</text>
<text x="200.2" y="39.7" transform="rotate(-90 200.2 39.7)">2</text>
<text x="205.4" y="39.7" transform="rotate(-90 205.4 39.7)">3</text>
<text x="216.1" y="37.3">1</text>
<text x="226.3" y="37.3">2</text>
<text x="233.4" y="37.3">3</text>
<text x="242" y="40.8">1</text>
<text x="266.2" y="38.2">1</text>
<text x="276.6" y="41.6">1</text>
<text x="102.7" y="44.9" transform="rotate(-90 102.7 44.9)">8</text>
<text x="109.7" y="44.9" transform="rotate(-90 109.7 44.9)">7</text>
<text x="113.1" y="44.9" transform="rotate(-90 113.1 44.9)">5</text>
<text x="116.6" y="44.9" transform="rotate(-90 116.6 44.9)">2</text>
<text x="120.1" y="44.9" transform="rotate(-90 120.1 44.9)">4</text>
<text x="183.1" y="46">1</text>
<text x="193.3" y="46">2</text>
<text x="200.2" y="44.7" transform="rotate(-90 200.2 44.7)">1</text>
<text x="102.7" y="51.6" transform="rotate(-90 102.7 51.6)">1</text>
<text x="113.1" y="51.8" transform="rotate(-90 113.1 51.8)">6</text>
<text x="120.1" y="51.8" transform="rotate(-90 120.1 51.8)">3</text>
<text x="101.1" y="59.9">2</text>
<text x="127" y="55.6">1</text>
<text x="135.6" y="59">1</text>
<text x="59.2" y="65.8" transform="rotate(-90 59.2 65.8)">2</text>
<text x="64.4" y="65.8" transform="rotate(-90 64.4 65.8)">3</text>
<text x="75.3" y="63.4">1</text>
<text x="85.4" y="63.4">2</text>
<text x="92.4" y="63.4">3</text>
<text x="59.2" y="70.7" transform="rotate(-90 59.2 70.7)">1</text>
<text x="101.1" y="66.8">1</text>
<text x="42.2" y="72.1">1</text>
<text x="52.3" y="72.1">2</text>
<text x="241.9" y="74.5" transform="rotate(-90 241.9 74.5)">8</text>
<text x="248.9" y="74.5" transform="rotate(-90 248.9 74.5)">7</text>
<text x="252.3" y="74.5" transform="rotate(-90 252.3 74.5)">5</text>
<text x="255.8" y="74.5" transform="rotate(-90 255.8 74.5)">2</text>
<text x="259.3" y="74.5" transform="rotate(-90 259.3 74.5)">4</text>
<text x="241.9" y="81.2" transform="rotate(-90 241.9 81.2)">1</text>
<text x="252.3" y="81.3" transform="rotate(-90 252.3 81.3)">6</text>
<text x="259.3" y="81.3" transform="rotate(-90 259.3 81.3)">3</text>
<text x="240.2" y="89.5">2</text>
<text x="102.7" y="93.6" transform="rotate(-90 102.7 93.6)">8</text>
<text x="109.7" y="93.6" transform="rotate(-90 109.7 93.6)">7</text>
<text x="113.1" y="93.6" transform="rotate(-90 113.1 93.6)">5</text>
<text x="116.6" y="93.6" transform="rotate(-90 116.6 93.6)">2</text>
<text x="120.1" y="93.6" transform="rotate(-90 120.1 93.6)">4</text>
<text x="198.4" y="95.4" transform="rotate(-90 198.4 95.4)">2</text>
<text x="203.6" y="95.4" transform="rotate(-90 203.6 95.4)">3</text>
<text x="214.5" y="92.9">1</text>
<text x="224.6" y="92.9">2</text>
<text x="231.6" y="92.9">3</text>
<text x="264.4" y="93.9">1</text>
<text x="102.7" y="100.3" transform="rotate(-90 102.7 100.3)">1</text>
<text x="113.1" y="100.4" transform="rotate(-90 113.1 100.4)">6</text>
<text x="120.1" y="100.4" transform="rotate(-90 120.1 100.4)">3</text>
<text x="181.4" y="101.6">1</text>
<text x="191.5" y="101.6">2</text>
<text x="198.4" y="100.3" transform="rotate(-90 198.4 100.3)">1</text>
<text x="240.2" y="96.4">1</text>
<text x="274.8" y="97.3">1</text>
<text x="75.3" y="112">1</text>
<text x="85.4" y="112">2</text>
<text x="92.4" y="112">3</text>
<text x="101.1" y="108.6">2</text>
<text x="125.2" y="112.9">1</text>
<text x="59.2" y="119.4" transform="rotate(-90 59.2 119.4)">1</text>
<text x="59.2" y="114.5" transform="rotate(-90 59.2 114.5)">2</text>
<text x="64.4" y="114.5" transform="rotate(-90 64.4 114.5)">3</text>
<text x="101.1" y="115.6">1</text>
<text x="135.6" y="116.4">1</text>
<text x="42.2" y="120.7">1</text>
<text x="52.3" y="120.7">2</text>
<text x="241.9" y="121.4" transform="rotate(-90 241.9 121.4)">8</text>
<text x="248.9" y="121.4" transform="rotate(-90 248.9 121.4)">7</text>
<text x="252.3" y="121.4" transform="rotate(-90 252.3 121.4)">5</text>
<text x="255.8" y="121.4" transform="rotate(-90 255.8 121.4)">2</text>
<text x="259.3" y="121.4" transform="rotate(-90 259.3 121.4)">4</text>
<text x="241.9" y="128.1" transform="rotate(-90 241.9 128.1)">1</text>
<text x="252.3" y="128.2" transform="rotate(-90 252.3 128.2)">6</text>
<text x="96.1" y="136.4">1</text>
<text x="106.3" y="136.4">2</text>
<text x="240.2" y="136.4">2</text>
<text x="130.5" y="139.1">1</text>
<text x="198.4" y="142.3" transform="rotate(-90 198.4 142.3)">2</text>
<text x="203.6" y="142.3" transform="rotate(-90 203.6 142.3)">3</text>
<text x="214.5" y="139.9">1</text>
<text x="224.6" y="139.9">2</text>
<text x="231.6" y="139.9">3</text>
<text x="240.2" y="143.4">1</text>
<text x="264.4" y="140.7">1</text>
<text x="125.2" y="147.7">1</text>
<text x="181.4" y="148.6">1</text>
<text x="191.5" y="148.6">2</text>
<text x="198.4" y="147.2" transform="rotate(-90 198.4 147.2)">1</text>
<text x="274.8" y="144.2">1</text>
<text x="102.7" y="151" transform="rotate(-90 102.7 151)">8</text>
<text x="109.7" y="151" transform="rotate(-90 109.7 151)">7</text>
<text x="113.1" y="151" transform="rotate(-90 113.1 151)">5</text>
<text x="116.6" y="151" transform="rotate(-90 116.6 151)">2</text>
<text x="120.1" y="151" transform="rotate(-90 120.1 151)">4</text>
<text x="102.7" y="157.6" transform="rotate(-90 102.7 157.6)">1</text>
<text x="113.1" y="157.8" transform="rotate(-90 113.1 157.8)">6</text>
<text x="120.1" y="157.8" transform="rotate(-90 120.1 157.8)">3</text>
<text x="101.1" y="165.9">2</text>
<text x="59.2" y="171.8" transform="rotate(-90 59.2 171.8)">2</text>
<text x="64.4" y="171.8" transform="rotate(-90 64.4 171.8)">3</text>
<text x="75.3" y="169.4">1</text>
<text x="85.4" y="169.4">2</text>
<text x="92.4" y="169.4">3</text>
<text x="101.1" y="172.9">1</text>
<text x="125.2" y="170.3">1</text>
<text x="135.6" y="173.8">1</text>
<text x="42.2" y="178.1">1</text>
<text x="52.3" y="178.1">2</text>
<text x="59.2" y="176.7" transform="rotate(-90 59.2 176.7)">1</text>
</g>
<g font-size="1.1" fill="#000080">
<text x="181" y="46.6">PIR?01</text>
<text x="179.2" y="102.3">PIR?01</text>
</g>
<g font-size=".7" fill="#000080">
<text x="231.4" y="37.9">PIVD?03</text>
<text x="90.3" y="64">PIVD?03</text>
<text x="99.1" y="60.5">PIVD?02</text>
<text x="238.5" y="90.1">PIVD?02</text>
<text x="90.3" y="112.7">PIVD?03</text>
<text x="99.1" y="109.1">PIVD?02</text>
<text x="238.5" y="137">PIVD?02</text>
<text x="229.7" y="140.5">PIVD?03</text>
<text x="39.9" y="178.6">PIR?01</text>
</g>
</svg>
